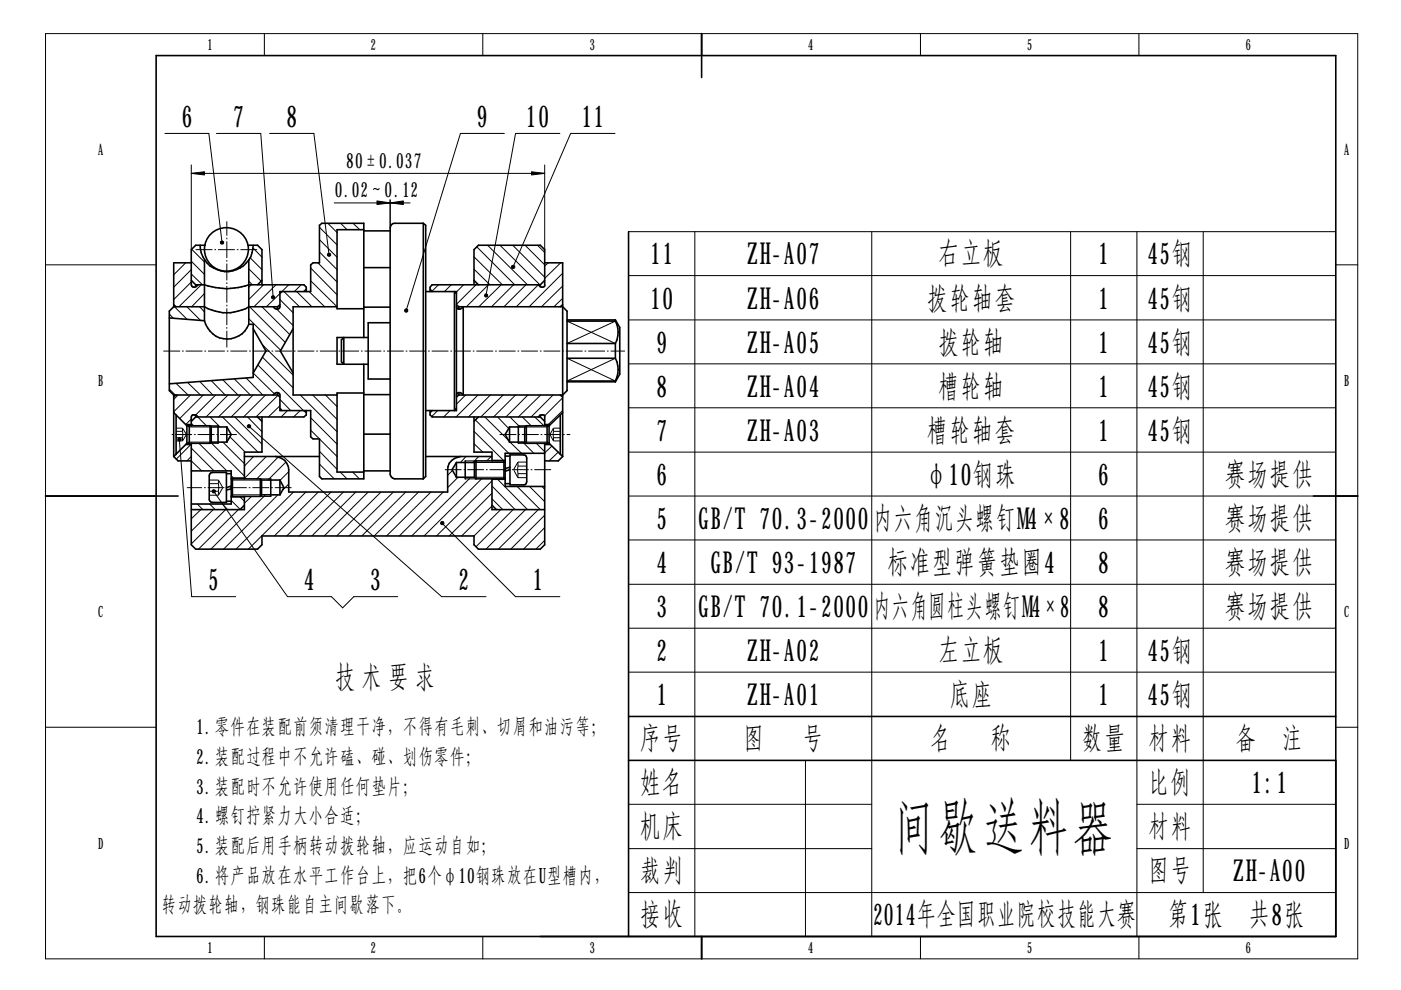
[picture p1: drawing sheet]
<svg xmlns="http://www.w3.org/2000/svg" width="297mm" height="210mm" viewBox="0 0 297 210" stroke-linecap="round" stroke-linejoin="round" font-family="sans-serif">
<g fill="none" stroke="#000" stroke-width=".34">
<path d="M33.1 11.8h250.1v186.8h-250.1zM148.8 7.1v9.3M40.6 55.7h-3.8v9.3M40.6 59.5l.9 .9M42.4 52a5.6 5.6 0 0 0 5.6 5.6 5.6 5.6 0 0 0 5.7-5.6M43.3 55v13M43.5 52h-2l-.9 .9v7.5a.6 .6 0 0 0 .7 .5l.7-.5M52.7 52h1.9l.9 .9v7.5M52.7 55v13.8M55.5 59.5l-.9 .9M77.1 48.7h-5.6v16.8h5.6M77.1 49h5.6"/>
<path d="M77.1 56.7h5.6M89.7 47.3h-6l-.5 .1-.3 .4-.2 .5v52.3l.5 .8 .5 .1h6M89.7 47.3l.6 .5v53.2l-.6 .5M89.7 47.3v54.2M100.5 59.5l.9 .9M115.5 55.7h3.8v41.1M115.5 59.5l-.9 .9M133.3 49.1v149.5M35.9 67.4l7.4 .6M36.8 64.6l.5 .4M36.8 65h6.5a9.1 9.1 0 0 0 9.4 0h6.1M36.8 65l-.9 1v16.8l.9 .9"/>
<path d="M41.5 60.4h1.8a13.5 13.5 0 0 0 9.4 0h11.7l.5 .5v.9M41.5 60.4v.4M43.3 68a4.9 4.9 0 0 0 4.5 3.9 4.9 4.9 0 0 0 4.9-3.1M52.7 68.8h1v11.2l-17.8 1.4M53.7 69.7l2.7 4.7-2.7 4.7M57.9 65l.4 .4 .5 .1M58.8 65.5h.3l.3-.5v-3.2h6.5v-5.7l.5-.4h1.3v-7.9l.5-.5h8.9v24.3M58.8 65v.5M59.4 64.6l-.6 .4M59.8 61.8l-.4 .4M62.1 69.7l-2.7 4.7 2.7 4.7M64.9 61.3l-.5 .5"/>
<path d="M71.5 65h-9.4v18.7h9.4M72.9 71.6v5.6l-.5-.5v-4.6zM77.1 77.2v24.3h-8.9l-.5-.5v-7.9h-1.3l-.5-.5v-5.5h-6.5v-3.4l-.1-.2-.5-.3M77.1 65.1h5.6M78.1 71.6h-6.6v5.6h6.6M82.7 68.4h-4.6v12h4.6M90.3 61.8h6.5v25.3h-6.5M91.2 61.3l.4 .5M96.8 62.2l-.4-.4v25.3l.4-.6M96.8 64.6l.5 .4M96.8 65l.2 .5h.3M97.3 65.5l.6-.1 .3-.4v18.7l-.3-.3-.6-.2"/>
<path d="M97.3 65h22l.9 1v16.8l-.9 .9h-22M97.3 65v.5M100.5 60.4v-7.5l.9-.9h13.2l.9 .9v7.7a.7 .7 0 0 1-1 .1l-.4-.3M114.6 60.4h-23l-.4 .5v.9M114.6 60.4v.4M119.3 64.6l-.5 .4M120.2 67.8h10.3M120.2 68.1h10.3M120.2 72.8h10.3M120.2 76h10.3M130.5 67.8l.9 1.6v9.9l-.9 1.7M130.5 68.1a5 5 0 0 1 0 4.7"/>
<path d="M130.5 67.8v.3M130.5 72.8v3.2M130.5 76a5.2 5.2 0 0 1 0 4.8M36.8 96.8l1 .9h2.8M36.8 87.5l2.8 2.8M36.8 83.7v13.1M36.8 83.7h22M37.3 83.7l-.5 .5M37.3 88v8.4M39.4 94.2h1.2M39.4 90h1.2M39.6 90.3h4.9"/>
<path d="M39.6 94h4.9M39.6 90.3v3.7M39.6 94l-2.8 2.8M40.1 90.3v3.7M40.6 99.8h8.4v7.1h-8.4M40.6 94v21.5l.9 .9h13.1l.9-.9v-1.9h45v1.9l.9 .9h13.2l.9-.9v-21.5M41.5 88.4l-.9 .9M41.5 88v.4M42 88.4a.96 .96 0 0 0-1.4-.2v2.1M44.5 90.3v3.7M44.5 90.3l.3 .2M44.8 90.5v3.2"/>
<path d="M44.8 93.7l-.3 .3M44.8 90.5h3.3M44.8 93.7h3.3M46.2 90.3v3.7M48.1 90.5v3.2M48.1 90.5l.9 1.6-.9 1.6M51.8 96.8h15.9M54.6 88.4l.9 .9M55.5 88.4v7.5h-3.7v5.6M58.4 96.8a2.9 2.9 0 0 1 2.8 2.8v4.7h33.7v-4.7a2.9 2.9 0 0 1 2.8-2.8M58.8 83.2v.5M58.8 83.7l.6 .5"/>
<path d="M58.8 83.2l-.5 .2-.4 .3M59.4 86.5l.4 .6M64.4 87.1l.5 .4M64.9 87.1v.9l-.5 .4h-22.9M77.1 99.8h5.6M77.1 83.3h-5.6v16.8h5.6M77.1 92h5.6M77.1 83.7h5.6M90.3 96.8h14M91.2 87.1v.9l.4 .4h23M91.6 87.1l-.4 .4M96.8 98.1v3.1"/>
<path d="M96.8 98.1l-1 1.5 1 1.6M96.8 98.1h3.8M97.3 83.7l-.5 .5M97.3 83.2l-.4 .3-.1 .2M97.3 83.2v.5M98.6 97.7v3.8M100.5 88.4v7.5h3.8v1.8M100.6 98.1v3.1M100.9 97.7h6.2M100.9 97.7v3.8M100.9 97.7l-.3 .4M101.4 88.4l-.9 .9"/>
<path d="M104.3 97.6h2.8M106.8 97.7v3.8M107.1 96.7h1M108 90.5h3.3M108 93.7h3.3M108 90.5v3.2M108 90.5l-.9 1.6 .9 1.6M108.1 96.4h3l.3 .1 .2 .3 .1 5.3-.3 .6-3.3 .1zM108.1 99.1l-1 .2M108.1 99.6l-1 .3M109.9 90.3v3.7M111.3 90.5v3.2"/>
<path d="M111.3 93.7l.3 .3M111.6 90.3h4.8M111.6 94h4.8M111.6 90.3v3.7M111.6 90.3l-.3 .2M114.1 88.4a.96 .96 0 0 1 1.4-.2v2.1M114.6 88.4l.9 .9M114.6 88v.4M115.5 94.2h1.2M115.5 90h1.2M115.5 96.1h-8.4v7h8.4M116 90.3v3.7"/>
<path d="M116.4 90.3v3.7M116.4 94l2.9 2.8M118.8 83.7l.5 .5M118.8 88v8.4M119.3 96.8l-.9 .9h-2.9M119.3 87.5l-2.9 2.8M120.2 80.8h10.3M120.2 81h10.3M130.5 80.8v.2M9.7 105.2h28.1M44.4 100.5l.6-.3h3v6.3h-3l-.6-.3zM48 106.3h1"/>
<path d="M48 100.4h1M49 101.4h2.8M49 105.3h2.8M49 103.6l-1 .3M49 103.1l-1 .3M49 101.5h6.2M49 105.3h6.2M49.3 101.5v3.8M51.8 105.3v2.7h-11.2M51.8 107.1l-.9 .9M55.2 101.5v3.8M55.2 101.5l.3 .3"/>
<path d="M55.5 104.9l-.3 .4M55.5 101.8v3.1M55.5 101.8h3.9M55.5 104.9h3.9M57.4 101.5v3.8M59.4 101.8v3.1M59.4 101.8l.8 1.6-.8 1.5M96.8 101.2h3.8M100.6 101.2l.3 .3M100.9 101.5h6.2M104.3 101.5v6.5h11.2M104.3 107.1l.9 .9"/>
<path d="M104.3 101.6h2.8M107.1 102.5h1M278.5 105.2h9.4M133.3 151.9h149.9M133.3 161.2h149.9M148.8 198.6v4.7"/>
<circle cx="48" cy="52.9" r="4.6"/>
</g>
<g fill="none" stroke="#000" stroke-width=".21">
<path d="M9.7 7.1h278.2v196.2h-278.2zM56 7.1v4.7M102.4 7.1v4.7M195.2 7.1v4.7M241.5 7.1v4.7M35 28.3h9.3l2.8 23.1M40.6 36.8h74.9M40.6 34.9v18M45.9 28.3h9.4l2.6 34.7M57.1 28.3h9.4l3.3 25.7M106.9 28.3h-9.3l-11.5 37.6M115.5 34.9v18"/>
<path d="M118.7 28.3h-9.4l-6.3 34.4M130.4 28.3h-9.4l-12.2 28.3M9.7 56.1h23.4M39.4 55.7l-2.6 2.6M40.6 59.8l-3.8 3.7M40.6 57.2l-3.8 3.7M40.6 58.1l2.3 2.3M40.6 55.4l2.7 2.8M40.6 52.8l2.7 2.8M52.7 59.6l.8 .8M52.7 57l2.7 2.6M53 54.6l2.5 2.6"/>
<path d="M53.7 52.6l1.8 1.9M65.9 59.5l5.6 5.5M65.9 56.8l5.6 5.7M67.4 55.7l4.1 4.1M67.7 53.4l3.8 3.8M67.7 50.8l3.8 3.7M67.7 48.2l3.8 3.7M69.5 47.3l2 2M70.9 43h16.1M72.2 47.3l1.4 1.4M74.8 47.3l1.5 1.4M82.7 41.1v6.9"/>
<path d="M100.5 57.1l3.4 3.3M100.5 54.5l6 5.9M101.1 52.3l8 8.1M103.4 52l8.4 8.4M106 52l8.5 8.4M108.7 52l6.8 6.8M111.3 52l4.2 4.1M114 52l1.5 1.5M116.2 55.7l-.7 .7M118.9 55.7l-3.4 3.3M119.3 57.9l-7.1 7.1M133.3 58.4h149.9"/>
<path d="M133.3 49.1h149.9M147.3 49.1v149.5M184.8 49.1v149.5M227 49.1v112.1M241 49.1v149.5M255.1 49.1v140.1M283.2 56.1h4.7M35.9 66.6l.8 .9M37 65l2.6 2.7M39.6 65l2.9 2.9M42.3 65l1 1.1M42.7 60.4l-4.8 4.6"/>
<path d="M43.3 65h.1M43.3 62.2l-2.7 2.8M52.7 67.6l6.8 6.7M52.9 65l7.6 7.6M53.3 60.4l-.6 .5M53.7 79.1l4.5 4.4M54.7 77.4l9.6 9.7M55.5 65l6 6M55.6 73.1l6.5 6.4M55.6 75.7l6.5 6.5M55.9 60.4l-3.2 3.1M58.5 60.4l-4.7 4.6"/>
<path d="M58.8 65.4l-.1 .1 3.4 3.5M59.4 62.2l-2.9 2.8M59.4 63.5l2.7 2.8M60.2 61.8l3.3 3.2M61.2 60.4l-1.4 1.4M62.9 61.8l3.2 3.2M63.8 60.4l-1.4 1.4M65.5 61.8l3.3 3.2M93 60.4l-1.4 1.3M95.7 60.4l-1.5 1.4M98.3 60.4l-1.5 1.5M100.9 60.4l-4.1 4.1"/>
<path d="M103.5 60.4l-4.6 4.6M106.3 60.4l-4.8 4.6M108.9 60.4l-4.7 4.6M111.5 60.4l-4.7 4.6M114.1 60.4l-4.6 4.6M119.3 63.3l-1.9 1.7M119.3 60.6l-4.5 4.4M120.2 76l10.3 4.8M120.2 68.1l10.3 4.7M130.5 76l-10.3 4.8M130.5 68.1l-10.3 4.7M133.3 77.1h149.9"/>
<path d="M133.3 67.8h149.9M35.9 82.5l1.3 1.2M37.3 81.3l2.6 2.4M37.8 83.7l-1 1M38 93.1l2.6 33.4h9.4M39.6 90.3l.5 .2h4.7M39.8 81.1l2.7 2.6M40.4 83.7l-3.6 3.6M40.5 94.2l-3.2 3.2M40.6 88.8l-1.2 1.2M40.6 96.8l-1 .9M40.6 89.8l.5 .5"/>
<path d="M40.6 95l4.8 4.8M40.6 97.7l2.2 2.1M41.9 88.4l1.9 1.9M42.2 94l5.9 5.8M42.3 80.9l2.8 2.8M43.1 83.7l-5 5M44.5 90.3h1.7M44.5 94h1.7M44.5 88.4l2.2 2.1M44.7 93.8l7.1 7.1M44.8 93.7h-4.7l-.5 .3M44.8 80.7l3 3"/>
<path d="M45.7 83.7l-4.2 4.3M47.2 88.4l7.5 7.5M47.2 93.7l4.6 4.6M47.2 80.5l3.3 3.2M48.3 83.7l-4.6 4.7M48.8 92.6l3.2 3.3M49.7 80.4l3.4 3.3M49.8 88.4l5.7 5.8M51.1 83.7l-4.8 4.7M52.2 80.1l3.5 3.6M52.5 88.4l3 3.1M52.7 90.4l40.9 36.1h9.4"/>
<path d="M53.7 83.7l-4.7 4.7M53.8 96.8l-2 2M56.3 83.7l-4.7 4.7M56.5 96.8l-4.7 4.6M58.9 83.8l-4.6 4.6M59 96.9l-4.6 4.6M59.4 86l-2.5 2.4M59.4 84.7l2.2 2.4M60.6 98l-3.8 3.8M61 87.1l-1.4 1.3M63.7 87.1l-1.5 1.3M63.7 83.7l7.8 7.8"/>
<path d="M65.9 88.6l5.6 5.6M65.9 91.2l5.6 5.6M66.3 83.7l5.2 5.2M67.7 95.7l3.8 3.8M67.7 98.4l3.2 3.1M69 83.7l2.5 2.5M92.8 87.1l-1.3 1.2M95.4 87.1l-1.3 1.3M95.9 99.8l-1 1M98.6 97.7h2.3M98.7 83.7l-1.9 2M98.8 96.8l-1.2 1.3"/>
<path d="M100.5 91.5l6.3 6.1M100.5 94.1l1.9 1.8M100.8 89.1l7.1 7M101.3 83.7l-4.6 4.7M101.5 96.8l-1.3 1.3M102.8 88.4l5.1 5M104 83.7l-4.7 4.7M104.1 96.8l-.9 .9M105.5 88.4l2.4 2.5M106.7 83.7l-4.8 4.7M107.1 97.9l-.3 .2h-6.2M108.1 88.4l2.1 2.1"/>
<path d="M108.1 93.7l2.5 2.4M109.3 83.7l-4.7 4.7M109.9 90.3h1.7M109.9 94h1.7M110.7 88.4l1.9 1.9M110.8 93.7l2.4 2.4M111.3 93.7h4.7l.4 .3M111.9 83.7l-4.6 4.7M113.4 88.4l1.9 1.9M113.7 94l1.8 1.8M114.6 83.7l-4.7 4.7M116.4 90.3l-.4 .2h-4.7"/>
<path d="M117 94.6l-1.5 1.4M117.3 83.7l-4.7 4.7M118.4 95.9l-2 1.8M119.3 84.3l-3.8 3.9M119.3 87.1l-3.1 2.9M133.3 95.9h149.9M133.3 86.5h149.9M41.8 106.9l1.2 1.1M42.6 108l-2 2M44.4 106.9l1.2 1.1M45.2 108l-4.6 4.6M45.3 104.2l15.7 22.3h9.3l2.3 2.4 2.4-2.4h9.3"/>
<path d="M47.2 106.9l1.1 1.1M47.8 108l-7.2 7.3M49 100.9l.5 .5M49 106.1l1.9 1.9M49 101.6l.3 .2h6.2M50.5 108l-8.4 8.4M50.9 105.3l.9 1M53.3 105.3l-1.5 1.4M55.2 101.5h2.2M55.2 105.3h2.2M55.5 104.9h-6.2l-.3 .2M56.2 104.9l-11.5 11.5"/>
<path d="M58.9 104.9l-11.5 11.5M61.2 102.6l-1.3 1.4M61.2 100l-1.8 1.9M62.2 104.3l-12.2 12.1M64.9 104.3l-12.2 12.1M67.5 104.3l-9.3 9.3M67.7 101l.5 .5M70.2 104.3l-9.4 9.3M72.1 100.1l1.5 1.4M72.8 104.3l-9.4 9.3M74.8 100.1l1.4 1.4M75.4 104.3l-9.3 9.3"/>
<path d="M78.1 104.3l-9.4 9.3M80.8 104.3l-9.4 9.3M83.4 104.3l-9.4 9.3M86 104.3l-9.3 9.3M88.7 104.3l-9.4 9.3M91.4 104.3l-9.4 9.3M93.7 110.9l15.6 15.6h9.4M94 104.3l-9.3 9.3M97.1 101.2l-2.2 2.2M98.6 101.5h2.3M99.7 101.2l-12.4 12.4M100.6 101.2h6.2l.3 .2"/>
<path d="M102.1 101.5l-12.2 12.1M104.3 103.1l4.9 4.9M104.3 105.8l2.3 2.2M104.3 102l-11.8 11.6M104.3 104.6l-9.1 9M104.3 107.3l-6.4 6.3M105.5 101.6l6.3 6.4M106.2 108l-5.7 5.6M108.8 108l-7.9 7.9M109.6 103.1l5 4.9M111.4 108l-8.4 8.4M112.3 103.1l3.2 3.3"/>
<path d="M114.1 108l-8.4 8.4M114.9 103.1l.6 .6M115.5 109.2l-7.2 7.2M115.5 111.9l-4.5 4.5M115.5 114.6l-1.9 1.8M133.3 114.5h149.9M133.3 105.2h149.9M133.3 133.2h149.9M133.3 123.9h149.9M9.7 154.2h23.4M133.3 142.5h149.9M283.2 154.2h4.7"/>
<path d="M133.3 170.5h51.5M133.3 179.9h51.5M170.8 161.2v37.4M241 170.5h42.2M241 179.9h42.2M56 198.6v4.7M102.4 198.6v4.7M133.3 189.2h149.9M195.2 198.6v4.7M241.5 198.6v4.7"/>
</g>
<g fill="#fff" stroke="#fff" stroke-width=".21">
<path d="M20.8 29.9h1.1v3.4h-1.1z" fill-rule="evenodd"/>
<path d="M20.8 79h1.1v3.3h-1.1z" fill-rule="evenodd"/>
<path d="M20.8 128h1.1v3.3h-1.1z" fill-rule="evenodd"/>
<path d="M20.8 177.1h1.1v3.3h-1.1z" fill-rule="evenodd"/>
<path d="M44 7.7h1.1v3.4h-1.1z" fill-rule="evenodd"/>
<path d="M78.7 7.7h1.1v3.4h-1.1z" fill-rule="evenodd"/>
<path d="M125.1 7.7h1.1v3.4h-1.1z" fill-rule="evenodd"/>
<path d="M171.4 7.7h1.1v3.4h-1.1z" fill-rule="evenodd"/>
<path d="M217.8 7.7h1.1v3.4h-1.1z" fill-rule="evenodd"/>
<path d="M264.2 7.7h1.1v3.4h-1.1z" fill-rule="evenodd"/>
<path d="M285 29.9h1.1v3.4h-1.1z" fill-rule="evenodd"/>
<path d="M285 79h1.1v3.3h-1.1z" fill-rule="evenodd"/>
<path d="M285 128h1.1v3.3h-1.1z" fill-rule="evenodd"/>
<path d="M285 177.1h1.1v3.3h-1.1z" fill-rule="evenodd"/>
<path d="M264.2 199.2h1.1v3.4h-1.1z" fill-rule="evenodd"/>
<path d="M217.8 199.2h1.1v3.4h-1.1z" fill-rule="evenodd"/>
<path d="M171.4 199.2h1.1v3.4h-1.1z" fill-rule="evenodd"/>
<path d="M125.1 199.2h1.1v3.4h-1.1z" fill-rule="evenodd"/>
<path d="M78.7 199.2h1.1v3.4h-1.1z" fill-rule="evenodd"/>
<path d="M44 199.2h1.1v3.4h-1.1z" fill-rule="evenodd"/>
<path d="M265.4 162.7h7.4v6.4h-7.4z" fill-rule="evenodd"/>
<path d="M243.5 172.1h9.1v6.3h-9.1z" fill-rule="evenodd"/>
<path d="M243.5 181.4h9.1v6.4h-9.1z" fill-rule="evenodd"/>
<path d="M243.5 162.7h9.1v6.4h-9.1z" fill-rule="evenodd"/>
<path d="M185.2 190.7h55.5v6.4h-55.5z" fill-rule="evenodd"/>
<path d="M135.8 190.7h9.1v6.4h-9.1z" fill-rule="evenodd"/>
<path d="M135.8 181.4h9.1v6.4h-9.1z" fill-rule="evenodd"/>
<path d="M135.8 172.1h9.1v6.3h-9.1z" fill-rule="evenodd"/>
<path d="M135.8 162.7h9.1v6.4h-9.1z" fill-rule="evenodd"/>
<path d="M189.7 168.8h46.5v12.8h-46.5z" fill-rule="evenodd"/>
<path d="M247.6 190.7h29v6.4h-29z" fill-rule="evenodd"/>
<path d="M73.5 31.7h16.1v4.5h-16.1z" fill-rule="evenodd"/>
<path d="M262 153.3h14.3v6.5h-14.3z" fill-rule="evenodd"/>
<path d="M243.5 153.3h9.1v6.5h-9.1z" fill-rule="evenodd"/>
<path d="M229.4 153.3h9.1v6.5h-9.1z" fill-rule="evenodd"/>
<path d="M197.4 153.3h16.9v6.5h-16.9z" fill-rule="evenodd"/>
<path d="M201.4 144h9v6.4h-9z" fill-rule="evenodd"/>
<path d="M232.9 144h2.1v6.4h-2.1z" fill-rule="evenodd"/>
<path d="M243.3 144h9.5v6.4h-9.5z" fill-rule="evenodd"/>
<path d="M135.8 153.3h9.1v6.5h-9.1z" fill-rule="evenodd"/>
<path d="M157.6 153.3h16.9v6.5h-16.9z" fill-rule="evenodd"/>
<path d="M139.3 144h2.1v6.4h-2.1z" fill-rule="evenodd"/>
<path d="M139.3 134.6h2.1v6.5h-2.1z" fill-rule="evenodd"/>
<path d="M139.3 125.3h2.1v6.5h-2.1z" fill-rule="evenodd"/>
<path d="M139.3 116h2.1v6.4h-2.1z" fill-rule="evenodd"/>
<path d="M139.3 106.6h2.1v6.4h-2.1z" fill-rule="evenodd"/>
<path d="M139.3 97.3h2.1v6.4h-2.1z" fill-rule="evenodd"/>
<path d="M139.3 88h2.1v6.3h-2.1z" fill-rule="evenodd"/>
<path d="M139.3 78.6h2.1v6.4h-2.1z" fill-rule="evenodd"/>
<path d="M139.3 69.3h2.1v6.4h-2.1z" fill-rule="evenodd"/>
<path d="M137.9 60h4.8v6.3h-4.8z" fill-rule="evenodd"/>
<path d="M137.9 50.6h4.8v6.4h-4.8z" fill-rule="evenodd"/>
<path d="M199.1 50.6h13.7v6.4h-13.7z" fill-rule="evenodd"/>
<path d="M232.9 50.6h2.1v6.4h-2.1z" fill-rule="evenodd"/>
<path d="M243.3 50.6h9.5v6.4h-9.5z" fill-rule="evenodd"/>
<path d="M196.7 60h18.4v6.3h-18.4z" fill-rule="evenodd"/>
<path d="M232.9 60h2.1v6.3h-2.1z" fill-rule="evenodd"/>
<path d="M243.3 60h9.5v6.3h-9.5z" fill-rule="evenodd"/>
<path d="M199.1 69.3h13.7v6.4h-13.7z" fill-rule="evenodd"/>
<path d="M232.9 69.3h2.1v6.4h-2.1z" fill-rule="evenodd"/>
<path d="M243.3 69.3h9.5v6.4h-9.5z" fill-rule="evenodd"/>
<path d="M199.1 78.6h13.7v6.4h-13.7z" fill-rule="evenodd"/>
<path d="M232.9 78.6h2.1v6.4h-2.1z" fill-rule="evenodd"/>
<path d="M243.3 78.6h9.5v6.4h-9.5z" fill-rule="evenodd"/>
<path d="M196.7 88h18.4v6.3h-18.4z" fill-rule="evenodd"/>
<path d="M232.9 88h2.1v6.3h-2.1z" fill-rule="evenodd"/>
<path d="M243.3 88h9.5v6.3h-9.5z" fill-rule="evenodd"/>
<path d="M196.4 97.3h19v6.4h-19z" fill-rule="evenodd"/>
<path d="M259.8 97.3h18.6v6.4h-18.6z" fill-rule="evenodd"/>
<path d="M185.2 106.6h41.5v6.4h-41.5z" fill-rule="evenodd"/>
<path d="M232.9 106.6h2.1v6.4h-2.1z" fill-rule="evenodd"/>
<path d="M259.8 106.6h18.6v6.4h-18.6z" fill-rule="evenodd"/>
<path d="M232.9 97.3h2.1v6.4h-2.1z" fill-rule="evenodd"/>
<path d="M148.1 106.6h36v6.4h-36z" fill-rule="evenodd"/>
<path d="M199.1 134.6h13.7v6.5h-13.7z" fill-rule="evenodd"/>
<path d="M232.9 134.6h2.1v6.5h-2.1z" fill-rule="evenodd"/>
<path d="M243.3 134.6h9.5v6.5h-9.5z" fill-rule="evenodd"/>
<path d="M259.8 116h18.6v6.4h-18.6z" fill-rule="evenodd"/>
<path d="M259.8 125.3h18.6v6.5h-18.6z" fill-rule="evenodd"/>
<path d="M148.1 125.3h36v6.5h-36z" fill-rule="evenodd"/>
<path d="M232.9 125.3h2.1v6.5h-2.1z" fill-rule="evenodd"/>
<path d="M185.2 125.3h41.5v6.5h-41.5z" fill-rule="evenodd"/>
<path d="M232.9 116h2.1v6.4h-2.1z" fill-rule="evenodd"/>
<path d="M150.7 116h30.8v6.4h-30.8z" fill-rule="evenodd"/>
<path d="M188.2 116h35.4v6.4h-35.4z" fill-rule="evenodd"/>
<path d="M261.5 181.4h15.2v6.4h-15.2z" fill-rule="evenodd"/>
<path d="M158.5 144h15.2v6.4h-15.2z" fill-rule="evenodd"/>
<path d="M158.5 134.6h15.2v6.5h-15.2z" fill-rule="evenodd"/>
<path d="M158.5 88h15.2v6.3h-15.2z" fill-rule="evenodd"/>
<path d="M158.5 78.6h15.2v6.4h-15.2z" fill-rule="evenodd"/>
<path d="M158.5 69.3h15.2v6.4h-15.2z" fill-rule="evenodd"/>
<path d="M158.5 60h15.2v6.3h-15.2z" fill-rule="evenodd"/>
<path d="M158.5 50.6h15.2v6.4h-15.2z" fill-rule="evenodd"/>
<path d="M34.3 151.8h94.1v4.5h-94.1z" fill-rule="evenodd"/>
<path d="M34.3 158.1h67.5v4.5h-67.5z" fill-rule="evenodd"/>
<path d="M34.3 164.4h54.2v4.4h-54.2z" fill-rule="evenodd"/>
<path d="M34.3 170.6h44.2v4.5h-44.2z" fill-rule="evenodd"/>
<path d="M34.3 177h70.8v4.4h-70.8z" fill-rule="evenodd"/>
<path d="M34.3 183.2h94.7v4.4h-94.7z" fill-rule="evenodd"/>
<path d="M34.3 189.5h52.9v4.5h-52.9z" fill-rule="evenodd"/>
<path d="M71 140.3h21.4v6.4h-21.4z" fill-rule="evenodd"/>
<path d="M71 37.8h17.6v4.4h-17.6z" fill-rule="evenodd"/>
</g>
<g fill="none" stroke="#000" stroke-width=".21" stroke-dasharray="1.8 .4" stroke-linecap="butt">
<path d="M38.7 90.8h-1.4M38.7 90.8l.8 1.3M38.7 91.5v-.7M38.7 92.8l.1-.7M38.7 91.5h-1.4M38.7 93.5h-1.4M38.7 93.5l.8-1.4M38.7 93.5v-.7M38.7 92.8h-1.4M38.8 92.1l-.1-.6M109.7 99.6l.1 .8M109.8 98h1.9"/>
<path d="M109.8 98l-.9 1.6M109.8 98v.8M109.8 98.8l-.1 .8M109.8 98.8h1.9M117.3 92.1v.7M117.3 90.8h1.5M117.3 90.8l-.7 1.3M117.3 90.8v.7M117.3 91.5v.6M117.3 91.5h1.5M117.3 93.5h1.5M117.3 93.5l-.7-1.4"/>
<path d="M117.3 92.8v.7M117.3 92.8h1.5M46.3 105h-1.9M46.3 105l.9-1.6M46.3 105v-.8M46.3 104.2l.1-.8M46.3 104.2h-1.9M46.3 101.8h-1.9M46.3 101.8l.9 1.6M46.3 102.5v-.7M46.3 102.5h-1.9M46.4 103.4l-.1-.9"/>
<path d="M109.8 101.3h1.9M109.8 101.3l-.9-1.7M109.8 100.4v.9M109.8 100.4h1.9"/>
</g>
<path d="M41.5 52.9h13.1M34.6 74.4h97.9M48.1 73.7v-26.8M50.2 92.1h-14M94.3 99.6h22.5M105.9 92.1h15M61.8 103.4h-22.2" fill="none" stroke="#000" stroke-width=".21" stroke-dasharray="3.6 .4 .3 .4" stroke-linecap="butt"/>
<g fill="#000" stroke="#000" stroke-width=".21">
<path d="M40.6 36.8l2.7-.4v.7z" fill-rule="evenodd"/>
<path d="M112.7 36.4l2.8 .4-2.8 .3z" fill-rule="evenodd"/>
<path d="M46.7 51.2a.39 .39 0 0 1 .5-.1 .39 .39 0 0 1 .2 .5l-.2 .1h-.3l-.2-.1z" fill-rule="evenodd"/>
<path d="M69.4 53.9l.2-.2h.3l.2 .2a.39 .39 0 0 1-.2 .4 .39 .39 0 0 1-.5-.1z" fill-rule="evenodd"/>
<path d="M79.9 42.6l2.8 .4-2.8 .4z" fill-rule="evenodd"/>
<path d="M82.7 43l2.8-.4v.8z" fill-rule="evenodd"/>
<path d="M108.5 56.4a.39 .39 0 0 1 .4-.1 .39 .39 0 0 1 .2 .4l-.1 .2h-.4l-.1-.2z" fill-rule="evenodd"/>
<path d="M57.6 62.8a.36 .36 0 0 1 .5 0 .36 .36 0 0 1 0 .5h-.4l-.1-.1z" fill-rule="evenodd"/>
<path d="M102.9 62.3h.3l.2 .2a.36 .36 0 0 1-.2 .5 .36 .36 0 0 1-.5-.2 .36 .36 0 0 1 .2-.5z" fill-rule="evenodd"/>
<path d="M37.8 93a.35 .35 0 0 1 .4-.1 .35 .35 0 0 1 .2 .4l-.2 .2h-.4l-.1-.4z" fill-rule="evenodd"/>
<path d="M52.6 90.1h.4a.34 .34 0 0 1 0 .6h-.4a.34 .34 0 0 1 0-.6z" fill-rule="evenodd"/>
<path d="M45.1 103.9h.5a.34 .34 0 0 1 0 .6h-.5a.34 .34 0 0 1 0-.6z" fill-rule="evenodd"/>
<path d="M93.6 110.6h.4a.34 .34 0 0 1 0 .6h-.4a.34 .34 0 0 1 0-.6z" fill-rule="evenodd"/>
<circle cx="86.1" cy="65.8" r=".34"/>
</g>
<text font-size="12.8" x="189.7" y="179.8">间歇送料器</text>
<g font-size="6.4">
<text x="38.6" y="26.9">6</text>
<text x="49.5" y="26.9">7</text>
<text x="60.8" y="26.9">8</text>
<text x="101.2" y="26.9">9</text>
<text x="111.6" y="26.9">10</text>
<text x="123.4" y="26.9">11</text>
<text x="137.9" y="56.1">11</text>
<text x="158.5" y="56.1">ZH-A07</text>
<text x="199.1" y="56.1">右立板</text>
<text x="232.9" y="56.1">1</text>
<text x="243.3" y="56.1">45钢</text>
<text x="137.9" y="65.5">10</text>
<text x="158.5" y="65.5">ZH-A06</text>
<text x="196.7" y="65.5">拨轮轴套</text>
<text x="232.9" y="65.5">1</text>
<text x="243.3" y="65.5">45钢</text>
<text x="139.3" y="74.8">9</text>
<text x="158.5" y="74.8">ZH-A05</text>
<text x="199.1" y="74.8">拨轮轴</text>
<text x="232.9" y="74.8">1</text>
<text x="243.3" y="74.8">45钢</text>
<text x="139.3" y="84.1">8</text>
<text x="158.5" y="84.1">ZH-A04</text>
<text x="199.1" y="84.1">槽轮轴</text>
<text x="232.9" y="84.1">1</text>
<text x="243.3" y="84.1">45钢</text>
<text x="139.3" y="93.5">7</text>
<text x="158.5" y="93.5">ZH-A03</text>
<text x="196.7" y="93.5">槽轮轴套</text>
<text x="232.9" y="93.5">1</text>
<text x="243.3" y="93.5">45钢</text>
<text x="139.3" y="102.8">6</text>
<text x="196.4" y="102.8">φ10钢珠</text>
<text x="232.9" y="102.8">6</text>
<text x="259.8" y="102.8">赛场提供</text>
<text x="139.3" y="112.1">5</text>
<text x="148.1" y="112.1">GB/T 70.3-2000</text>
<text x="185.2" y="112.1">内六角沉头螺钉M4×8</text>
<text x="232.9" y="112.1">6</text>
<text x="259.8" y="112.1">赛场提供</text>
<text x="44.2" y="125.2">5</text>
<text x="64.5" y="125.2">4</text>
<text x="78.6" y="125.2">3</text>
<text x="97.3" y="125.2">2</text>
<text x="112.9" y="125.2">1</text>
<text x="139.3" y="121.5">4</text>
<text x="150.7" y="121.5">GB/T 93-1987</text>
<text x="188.2" y="121.5">标准型弹簧垫圈4</text>
<text x="232.9" y="121.5">8</text>
<text x="259.8" y="121.5">赛场提供</text>
<text x="139.3" y="130.8">3</text>
<text x="148.1" y="130.8">GB/T 70.1-2000</text>
<text x="185.2" y="130.8">内六角圆柱头螺钉M4×8</text>
<text x="232.9" y="130.8">8</text>
<text x="259.8" y="130.8">赛场提供</text>
<text x="139.3" y="140.1">2</text>
<text x="158.5" y="140.1">ZH-A02</text>
<text x="199.1" y="140.1">左立板</text>
<text x="232.9" y="140.1">1</text>
<text x="243.3" y="140.1">45钢</text>
<text x="71" y="145.8">技 术 要 求</text>
<text x="139.3" y="149.5">1</text>
<text x="158.5" y="149.5">ZH-A01</text>
<text x="201.4" y="149.5">底座</text>
<text x="232.9" y="149.5">1</text>
<text x="243.3" y="149.5">45钢</text>
<text x="135.8" y="158.8">序号</text>
<text x="157.6" y="158.8">图</text>
<text x="170.3" y="158.8">号</text>
<text x="197.4" y="158.8">名</text>
<text x="210.1" y="158.8">称</text>
<text x="229.4" y="158.8">数量</text>
<text x="243.5" y="158.8">材料</text>
<text x="262" y="158.8">备</text>
<text x="271.9" y="158.8">注</text>
<text x="135.8" y="168.2">姓名</text>
<text x="243.5" y="168.2">比例</text>
<text x="265.4" y="168.2">1:1</text>
<text x="135.8" y="177.6">机床</text>
<text x="243.5" y="177.6">材料</text>
<text x="135.8" y="186.9">裁判</text>
<text x="243.5" y="186.9">图号</text>
<text x="261.5" y="186.9">ZH-A00</text>
<text x="135.8" y="196.2">接收</text>
<text x="185.2" y="196.2">2014年全国职业院校技能大赛</text>
<text x="247.6" y="196.2">第1张</text>
<text x="264.9" y="196.2">共8张</text>
</g>
<g font-size="4.5">
<text x="73.5" y="35.6">80±0.037</text>
<text x="71" y="41.7">0.02～0.12</text>
<text x="41.7" y="155.7">1.零件在装配前须清理干净，不得有毛刺、切屑和油污等；</text>
<text x="41.7" y="162">2.装配过程中不允许磕、碰、划伤零件；</text>
<text x="41.7" y="168.2">3.装配时不允许使用任何垫片；</text>
<text x="41.7" y="174.5">4.螺钉拧紧力大小合适；</text>
<text x="41.7" y="180.9">5.装配后用手柄转动拨轮轴，应运动自如；</text>
<text x="41.7" y="187.1">6.将产品放在水平工作台上，把6个φ10钢珠放在U型槽内，</text>
<text x="34.3" y="193.4">转动拨轮轴，钢珠能自主间歇落下。</text>
</g>
<g font-size="3.3">
<text x="44" y="10.6">1</text>
<text x="78.7" y="10.6">2</text>
<text x="125.1" y="10.6">3</text>
<text x="171.4" y="10.6">4</text>
<text x="217.8" y="10.6">5</text>
<text x="264.2" y="10.6">6</text>
<text x="20.8" y="32.8">A</text>
<text x="285" y="32.8">A</text>
<text x="20.8" y="81.9">B</text>
<text x="285" y="81.9">B</text>
<text x="20.8" y="130.9">C</text>
<text x="285" y="130.9">C</text>
<text x="20.8" y="179.9">D</text>
<text x="285" y="179.9">D</text>
<text x="44" y="202.1">1</text>
<text x="78.7" y="202.1">2</text>
<text x="125.1" y="202.1">3</text>
<text x="171.4" y="202.1">4</text>
<text x="217.8" y="202.1">5</text>
<text x="264.2" y="202.1">6</text>
</g>
</svg>
